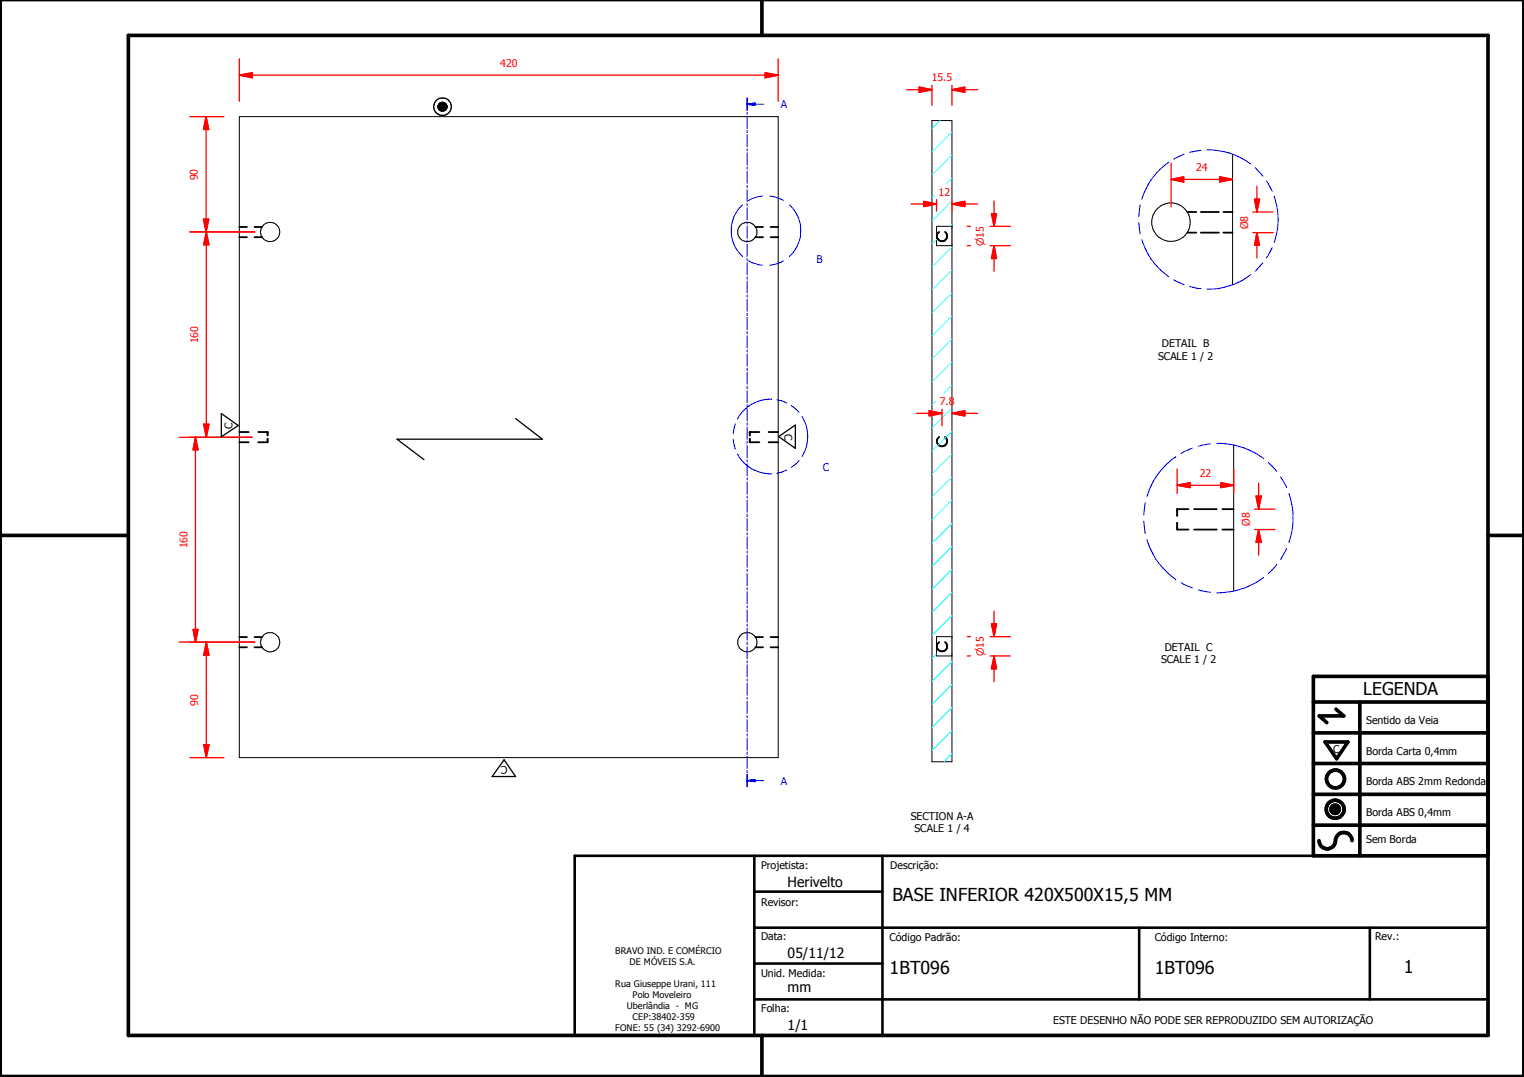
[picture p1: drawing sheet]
<svg xmlns="http://www.w3.org/2000/svg" width="297mm" height="210mm" viewBox="0 0 297 210" stroke-linecap="round" stroke-linejoin="round" font-family="sans-serif">
<g fill="#000">
<circle cx="52.2" cy="84.2" r=".18"/>
<circle cx="146.1" cy="84.2" r=".18"/>
<circle cx="229.4" cy="99.2" r=".18"/>
<circle cx="229.4" cy="101.9" r=".18"/>
</g>
<g fill="none" stroke="#000" stroke-width=".35">
<path d="M46.6 44.2h1.5M46.6 46.2h1.5M49.6 44.2h1.5M49.6 46.2h1.5M147.2 44.2h1.5M147.2 46.2h1.5M150.2 44.2h1.5M150.2 46.2h1.5M183 45.2a1 1 0 0 0-.1 1.5 1 1 0 0 0 1.5 0 1 1 0 0 0-.2-1.5M231.4 41.3h1.8M231.4 45.3h1.8M234.1 41.3h3.5"/>
<path d="M234.1 45.3h3.5M238.5 41.3h1.7M238.5 45.3h1.7M46.6 84.2h1.9M46.6 86.2h1.9M50.3 84.2h1.9v.7M52.2 85.5v.7h-1.9M146.1 85.5v.7h1.9M148 84.2h-1.9v.7M149.8 84.2h1.9M149.8 86.2h1.9M183 85.2a1 1 0 0 0-.1 1.5 1 1 0 0 0 1.5 0 1 1 0 0 0-.2-1.5"/>
<path d="M231.6 99.2h-2.2v1.3M232.7 99.2h4.4M238.2 99.2h2.2M229.4 101.9v1.3h2.2M232.7 103.2h4.4M238.2 103.2h2.2M46.6 124.2h1.5M46.6 126.2h1.5M49.6 124.2h1.5M49.6 126.2h1.5M147.2 124.2h1.5M147.2 126.2h1.5"/>
<path d="M150.2 124.2h1.5M150.2 126.2h1.5M183 125.1a1 1 0 0 0-.1 1.5 1 1 0 0 0 1.5 0 1 1 0 0 0-.2-1.5"/>
</g>
<g fill="none" stroke="#000" stroke-width=".19">
<path d="M86 20v1.6zM86.1 20v1.6zM86.1 19.9h.2l-.2 1.7zM86.1 19.9v1.7zM86.3 19.9v1.7zM86.3 19.9v1.7h-.2zM86.3 19.9l.1 .1-.1 1.6zM86.4 20v1.6h-.1zM86.4 20v1.6zM86.5 20l-.1 1.6zM86.5 20v1.6zM46.6 22.7h105.1v125h-105.1z"/>
<path d="M85.4 20.5v.5zM85.4 20.6v.4zM85.4 20.6v.3zM85.4 20.7v.2zM85.5 20.4v.8zM85.5 20.4l-.1 .6zM85.6 20.3v-.1v1.1zM85.6 20.3v1zM85.6 20.2v1.1zM85.7 20.2v1.2zM85.7 20.2l-.1 1.1zM85.8 20.1v1.4z"/>
<path d="M85.9 20v1.5zM85.9 20l-.1 1.5zM86.6 20l-.1 1.6zM86.6 20v1.5zM86.7 20.1l-.1 1.4zM86.7 20.1v1.4zM86.8 20.2l-.1 1.3zM86.8 20.2v1.2zM86.9 20.2l-.1 1.2zM86.9 20.2v1.1zM86.9 20.3v1zM87 20.4l-.1 .9z"/>
<path d="M87 20.4v.8zM87 20.5v.7zM87 20.5v.5zM87.1 20.6l-.1 .4zM87.1 20.6v.4zM87.1 20.7v.3zM87.1 20.7v.2zM181.6 23.5h3.9v125h-3.9zM240.2 30.1v25.4M185.5 44.1h-3v3.8h3M240.4 86.7v28.5M185.5 124.1h-3v3.7h3"/>
<path d="M259.4 157.6l1.6 .1zM259.4 157.7l1.6 .1zM259.4 157.8l1.6 .1zM259.4 157.9h1.6v.1zM259.4 157.9l1.6 .1h-1.5zM259.4 157.6h1.6zM259.5 158h1.5zM259.5 158l1.4 .1zM259.5 157.5l1.5 .1zM259.5 158.1h1.4zM259.5 157.4l1.5 .1zM259.5 158.1l1.4 .1z"/>
<path d="M259.5 157.3l1.4 .1zM259.6 158.2h1.3zM259.6 158.2h1.2zM259.6 157.2l1.3 .1zM259.6 158.2l1.2 .1zM259.6 157.2h1.3zM259.7 158.3h1.1zM259.7 158.3l1 .1zM259.7 157.1l1.1 .1zM259.7 157.1h1.1zM259.8 158.4h.9zM259.8 158.4h.8z"/>
<path d="M259.8 157.1h1zM259.8 157.1h.9zM259.8 158.4l.8 .1zM259.8 157l.9 .1zM259.8 157h.8zM259.9 158.5h.7zM259.9 158.5h.6zM259.9 157h.7zM260 158.5h.5zM260 158.5h.4zM260 157h.6zM260.1 158.5h.3z"/>
<path d="M260.1 158.5h.2zM260.1 156.9l.4 .1zM260.1 156.9h.3zM260.1 156.9h.2z"/>
<circle cx="52.6" cy="45.2" r="1.88"/>
<circle cx="145.6" cy="45.2" r="1.88"/>
<circle cx="228.2" cy="43.3" r="3.8"/>
<circle cx="52.7" cy="125.2" r="1.87"/>
<circle cx="145.6" cy="125.2" r="1.88"/>
</g>
<g fill="#000">
<path d="M86.3 19.9l.1 .1-.1 1.6zM86.4 20v1.6h-.1zM86.4 20v1.6zM86.5 20l-.1 1.6zM86.5 20v1.6zM85.5 20.4l-.1 .6zM85.4 20.5v.5zM85.4 20.6v.4zM85.4 20.6v.3zM85.4 20.7v.2zM85.5 20.4v.8zM85.6 20.3v-.1v1.1z"/>
<path d="M85.6 20.3v1zM85.7 20.2l-.1 1.1zM85.6 20.2v1.1zM85.7 20.2v1.2zM85.8 20.1v1.4zM85.9 20v1.5zM85.9 20l-.1 1.5zM86 20v1.6zM86.1 20v1.6zM86.1 19.9h.2l-.2 1.7zM86.1 19.9v1.7zM86.3 19.9v1.7z"/>
<path d="M86.3 19.9v1.7h-.2zM86.6 20l-.1 1.6zM86.6 20v1.5zM86.7 20.1l-.1 1.4zM86.7 20.1v1.4zM86.8 20.2l-.1 1.3zM86.8 20.2v1.2zM86.9 20.2l-.1 1.2zM86.9 20.2v1.1zM86.9 20.3v1zM87 20.4l-.1 .9zM87 20.4v.8z"/>
<path d="M87 20.5v.7zM87 20.5v.5zM87.1 20.6l-.1 .4zM87.1 20.6v.4zM87.1 20.7v.3zM87.1 20.7v.2zM259.4 157.6h1.6zM259.5 157.5l1.5 .1zM259.5 157.4l1.5 .1zM259.5 157.3l1.4 .1zM259.6 157.2l1.3 .1zM259.6 157.2h1.3z"/>
<path d="M259.7 157.1l1.1 .1zM259.7 157.1h1.1zM259.8 157.1h1zM259.8 157.1h.9zM259.8 157l.9 .1zM259.8 157h.8zM259.9 157h.7zM260 157h.6zM260.1 156.9l.4 .1zM260.1 156.9h.3zM260.1 156.9h.2zM260.1 158.5h.2z"/>
<path d="M260 158.5h.4zM260.1 158.5h.3zM259.9 158.5h.6zM260 158.5h.5zM259.8 158.4l.8 .1zM259.9 158.5h.7zM259.8 158.4h.8zM259.7 158.3l1 .1zM259.8 158.4h.9zM259.6 158.2l1.2 .1zM259.7 158.3h1.1zM259.6 158.2h1.2z"/>
<path d="M259.5 158.1l1.4 .1zM259.6 158.2h1.3zM259.5 158l1.4 .1zM259.5 158.1h1.4zM259.4 157.9l1.6 .1h-1.5zM259.5 158h1.5zM259.4 157.6l1.6 .1zM259.4 157.7l1.6 .1zM259.4 157.8l1.6 .1zM259.4 157.9h1.6v.1z"/>
</g>
<g fill="none" stroke="#000" stroke-width=".71">
<path d="M148.5 0v6.9M297 -.1v209.9h-297v-209.9M25 6.9h265v194.9h-265zM0 104.4h25M290 104.4h7M256 136.8h34M260.4 138.2l1.5 1.3h-4.8l1.5 1.3M265 136.8v30M290 131.8h-34v35h34M256 154.8h34M256 148.8h34M256 142.8h34"/>
<path d="M258.3 144.6h4.4l-2.2 3.3zM256 160.8h34M257.1 163.8a1.62 1.62 0 0 0 1.8 1.6 1.62 1.62 0 0 0 1.4-1.9 1.63 1.63 0 0 1 1.7-1.2 1.63 1.63 0 0 1 1.5 1.5M148.5 201.8v8"/>
<circle cx="260.2" cy="157.7" r="1.76"/>
<circle cx="260.2" cy="157.7" r=".82"/>
<circle cx="260.3" cy="151.8" r="1.76"/>
</g>
<path d="M112 166.8h178v35h-178zM147 173.8h25M147 166.8v35M172 166.8v35M147 194.8h143M147 180.8h143M147 187.8h25M222 180.8v14M267 180.8v14" fill="none" stroke="#000" stroke-width=".51"/>
<g fill="none" stroke="#00f" stroke-width=".19">
<path d="M145.6 19.1v2.4M145.6 21.8v.5M145.6 22.7v2.4M145.6 25.4v.5M145.6 26.2v2.4M145.6 29v.4M145.6 29.8v2.4M145.6 32.6v.4M145.6 33.4v2.3M145.6 36.1v.5M145.6 37v2.3M145.6 39.7v.4"/>
<path d="M145.6 20.3h1.5M145.6 40.5v2.3M145.6 43.2v.5M145.6 44.1v2.3M145.6 46.8v.4M145.6 47.6v2.4M145.6 50.4v.4M145.6 51.2v2.4M145.6 53.9v.5M145.6 54.8v2.3M145.6 57.5v.5M145.6 58.3v2.4"/>
<path d="M145.6 61v.5M145.6 61.8v2.5M145.6 64.6v.5M145.6 65.4v2.4M145.6 68.2v.4M145.6 69v2.4M145.6 71.8v.4M145.6 72.6v2.3M145.6 75.3v.5M145.6 76.2v2.3M145.6 78.9v.4M145.6 79.7v2.3"/>
<path d="M145.6 82.4v.5M145.6 83.3v2.3M145.6 86v.4M145.6 86.8v2.4M145.6 89.6v.4M145.6 90.4v2.4M145.6 93.1v.5M145.6 93.9v2.4M145.6 96.7v.4M145.6 97.5v2.4M145.6 100.2v.5M145.6 101v2.4"/>
<path d="M145.6 103.8v.5M145.6 104.6v2.4M145.6 107.4v.4M145.6 108.2v2.4M145.6 111v.4M145.6 111.8v2.3M145.6 114.5v.4M145.6 115.3v2.4M145.6 118.1v.4M145.6 118.9v2.3M145.6 121.6v.5M145.6 122.4v2.4"/>
<path d="M145.6 125.2v.4M145.6 126v2.4M145.6 128.8v.4M145.6 129.6v2.4M145.6 132.3v.5M145.6 133.1v2.4M145.6 135.9v.4M145.6 136.7v2.4M145.6 139.4v.5M145.6 140.3v2.3M145.6 143v.5M145.6 143.8v2.4"/>
<path d="M145.6 146.6v.4M145.6 147.4v2.4M145.6 150.2v.4M145.6 151v2.3"/>
</g>
<path d="M145.6 19.1v2.4M145.6 151v2.3" fill="none" stroke="#00f" stroke-width=".3"/>
<path d="M145.6 20.3l1.5-.2v.5z" fill="#00f"/>
<path d="M145.6 20.3l1.5-.2v.5zM147.1 20.3h1.8M145.6 152.1h1.5" fill="none" stroke="#00f" stroke-width=".19"/>
<path d="M145.6 152.1l1.5-.2v.5z" fill="#00f"/>
<g fill="none" stroke="#00f" stroke-width=".19">
<path d="M144.7 39.9a6.9 6.9 0 0 0 0 10.1M148.6 38.2l-1.3 .3-1.4 .6M150 38.2a6.3 6.3 0 0 1 2.7 .9M153.8 39.9a6.7 6.7 0 0 1 0 10.1M145.9 50.8l.7 .4 2 .5M152.7 50.8a6.3 6.3 0 0 1-2.7 .9M150.4 77.8a7.3 7.3 0 0 0-6.7 3.9M151.4 77.9l2 .6M154.2 79l1.5 1.4M142.9 85.6l.4 1.9M143.3 82.6l-.4 2M143.7 88.5a7.4 7.4 0 0 0 6.7 3.8"/>
<path d="M153.4 91.6l-2 .6M155.7 89.7l-1.5 1.4M156.3 81.2a7.4 7.4 0 0 1 0 7.7M145.6 152.1l1.5-.2v.5zM147.1 152.1h1.8"/>
</g>
<g fill="none" stroke="#0ff" stroke-width=".19">
<path d="M182.1 38.1l-.5 .5M183.2 23.5l-1.6 1.6M185.5 25.7l-3.9 3.9M185.5 30.2l-3.9 3.9M185.5 39.2l-3.9 3.9M185.5 34.7l-1.1 1.1M182.5 46.7l-.9 .8M185.5 43.7l-.4 .4M185.5 48.2l-3.9 3.8M185.5 52.6l-3.9 3.9M185.5 57.1l-3.9 3.9M182.3 78.3l-.7 .7"/>
<path d="M185.3 79.8l-3.7 3.6M185.5 61.6l-3.9 3.9M185.5 66.1l-3.9 3.9M185.5 70.6l-3.9 3.9M185.5 75.1l-1.5 1.5M185.5 84.1l-3.9 3.8M185.5 88.5l-3.9 3.9M185.5 93l-3.9 3.9M185.5 97.5l-3.9 3.9M185.5 102l-3.9 3.9M185.5 106.5l-3.9 3.9M185.5 111l-3.9 3.9"/>
<path d="M185.5 115.4l-3.9 3.9M185.5 120l-3.9 3.8M182.5 127.4l-.9 .9M185.5 128.9l-3.9 3.9M185.5 133.4l-3.9 3.9M185.5 137.9l-3.9 3.9M185.5 142.4l-3.9 3.9M185.5 146.9l-1.5 1.6"/>
</g>
<path d="M46.6 14.6h2.5" fill="none" stroke="#f00" stroke-width=".25"/>
<path d="M46.6 14.6l2.5-.4v1z" fill="#f00"/>
<path d="M46.6 14.6l2.5-.4v1zM149.1 14.6h2.6" fill="none" stroke="#f00" stroke-width=".25"/>
<path d="M149.1 14.2l2.6 .4-2.6 .6z" fill="#f00"/>
<path d="M46.6 11.5v8.2M49.1 14.6h100M149.1 14.2l2.6 .4-2.6 .6zM151.7 11.5v8.2M40.2 22.7v2.5" fill="none" stroke="#f00" stroke-width=".25"/>
<path d="M40.2 22.7l.5 2.5h-1z" fill="#f00"/>
<path d="M40.2 22.7l.5 2.5h-1zM40.2 42.7v2.5" fill="none" stroke="#f00" stroke-width=".25"/>
<path d="M39.7 42.7h1l-.5 2.5z" fill="#f00"/>
<path d="M37 22.7h6.6M40.2 25.2v17.5M37 45.2h12.7M39.7 42.7h1l-.5 2.5zM40.2 45.2v2.5" fill="none" stroke="#f00" stroke-width=".25"/>
<path d="M40.2 45.2l.5 2.5h-1z" fill="#f00"/>
<path d="M40.2 45.2l.5 2.5h-1zM40.2 82.7v2.5" fill="none" stroke="#f00" stroke-width=".25"/>
<path d="M39.7 82.7h1l-.5 2.5z" fill="#f00"/>
<path d="M37 45.2h12.7M40.2 47.7v35M37 85.2h12.1M39.7 82.7h1l-.5 2.5zM38.1 122.7v2.4" fill="none" stroke="#f00" stroke-width=".25"/>
<path d="M37.6 122.7h1l-.5 2.4z" fill="#f00"/>
<path d="M38.1 85.2v2.5M37.6 122.7h1l-.5 2.4z" fill="none" stroke="#f00" stroke-width=".25"/>
<path d="M38.1 85.2l.5 2.5h-1z" fill="#f00"/>
<path d="M34.9 85.2h14.2M38.1 85.2l.5 2.5h-1zM38.1 87.7v35M34.9 125.1h14.8M40.2 145.2v2.5" fill="none" stroke="#f00" stroke-width=".25"/>
<path d="M39.7 145.2h1l-.5 2.5z" fill="#f00"/>
<path d="M40.2 125.1v2.6M39.7 145.2h1l-.5 2.5z" fill="none" stroke="#f00" stroke-width=".25"/>
<path d="M40.2 125.1l.5 2.6h-1z" fill="#f00"/>
<path d="M193.8 47.9v2.5M37 125.1h12.7M40.2 125.1l.5 2.6h-1zM40.2 127.7v17.5M37 147.7h6.6" fill="none" stroke="#f00" stroke-width=".25"/>
<path d="M193.8 47.9l.4 2.5h-1z" fill="#f00"/>
<path d="M193.8 47.9l.4 2.5h-1zM193.8 41.7v2.4" fill="none" stroke="#f00" stroke-width=".25"/>
<path d="M193.2 41.7h1l-.4 2.4z" fill="#f00"/>
<path d="M193.8 39.2v2.5M188.5 44.1h.6M188.5 47.9h.6M193 44.1h3.9M193 47.9h3.9M193.2 41.7h1l-.4 2.4zM193.8 50.4v2.5M193.8 127.8v2.5" fill="none" stroke="#f00" stroke-width=".25"/>
<path d="M193.8 127.8l.4 2.5h-1z" fill="#f00"/>
<path d="M193.8 127.8l.4 2.5h-1zM193.8 121.6v2.5" fill="none" stroke="#f00" stroke-width=".25"/>
<path d="M193.2 121.6h1l-.4 2.5z" fill="#f00"/>
<path d="M181.1 80.6h2.5M193.8 119.1v2.5M188.5 124.1h.6M188.5 127.8h.6M193 124.1h3.9M193 127.8h3.9M193.2 121.6h1l-.4 2.5zM193.8 130.3v2.5" fill="none" stroke="#f00" stroke-width=".25"/>
<path d="M181.1 80.1l2.5 .5-2.5 .5z" fill="#f00"/>
<path d="M181.1 80.1l2.5 .5-2.5 .5zM185.5 80.6h2.5" fill="none" stroke="#f00" stroke-width=".25"/>
<path d="M185.5 80.6l2.5-.5v1z" fill="#f00"/>
<path d="M180 39.8h2.5M183.6 79.8v3.2M178.6 80.6h2.5M185.5 80.6l2.5-.5v1zM188 80.6h2.5" fill="none" stroke="#f00" stroke-width=".25"/>
<path d="M180 39.2l2.5 .6-2.5 .5z" fill="#f00"/>
<path d="M180 39.2l2.5 .6-2.5 .5zM185.5 39.8h2.5" fill="none" stroke="#f00" stroke-width=".25"/>
<path d="M185.5 39.8l2.5-.6v1.1z" fill="#f00"/>
<path d="M185.5 17.5h2.5M177.5 39.8h2.5M182.5 38.9v2.2M185.5 39.8l2.5-.6v1.1zM185.5 38.9v2.2M188 39.8h2.5" fill="none" stroke="#f00" stroke-width=".25"/>
<path d="M185.5 17.5l2.5-.5v1z" fill="#f00"/>
<path d="M179.2 17.5h2.4M185.5 17.5l2.5-.5v1z" fill="none" stroke="#f00" stroke-width=".25"/>
<path d="M179.2 17l2.4 .5-2.4 .5z" fill="#f00"/>
<path d="M176.7 17.5h2.5M179.2 17l2.4 .5-2.4 .5zM181.6 16.6v3.9M185.5 16.6v3.9M188 17.5h2.5M229.4 94.6h2.5" fill="none" stroke="#f00" stroke-width=".25"/>
<g fill="none" stroke="#00f" stroke-width=".19">
<path d="M222.2 40l-.2 2.2M227.8 31.6a13.5 13.5 0 0 0-5.3 7.3M230.8 30.1l-2 .9M234.1 29.3l-2.2 .4M235.2 29.2a13.4 13.4 0 0 1 8.6 2.8M244.6 32.7l1.6 1.6M246.8 35.3l1.1 2M248.4 38.3h.1M248.4 38.3a13.5 13.5 0 0 1 0 8.9M222 43.3l.2 2.3M222.5 46.7a13.2 13.2 0 0 0 5.3 7.2M228.8 54.5l2 1"/>
<path d="M231.9 55.8l2.2 .5M243.8 53.6a13.2 13.2 0 0 1-8.6 2.7M246.2 51.2l-1.6 1.7M247.9 48.3l-1.1 1.9M223.2 98l-.3 2.4M229.1 89h.1M229.1 89a14.1 14.1 0 0 0-5.5 7.8M232.4 87.3l-2.2 1.1M235.9 86.5l-2.4 .5M237.1 86.4a14.4 14.4 0 0 1 9.2 3M247.2 90.2l1.7 1.7M249.6 92.9l1.2 2.1"/>
<path d="M251.2 96.2a14.1 14.1 0 0 1 0 9.5M222.9 101.6l.3 2.4M223.6 105.2a14 14 0 0 0 5.5 7.7M229.1 112.9h.1M230.2 113.5l2.2 1.1M233.5 115l2.4 .4M246.3 112.5a14.4 14.4 0 0 1-9.2 3M248.9 110l-1.7 1.8M250.8 106.9l-1.2 2.1"/>
</g>
<path d="M229.4 94.6l2.5-.5v.9z" fill="#f00"/>
<path d="M229.4 94.6l2.5-.5v.9zM238 94.6h2.4" fill="none" stroke="#f00" stroke-width=".25"/>
<path d="M238 94.1l2.4 .5-2.4 .4z" fill="#f00"/>
<path d="M229.4 91.4v4.8M231.9 94.6h6.1M238 94.1l2.4 .5-2.4 .4zM240.4 91.4v4.8M245.3 103.2v2.5" fill="none" stroke="#f00" stroke-width=".25"/>
<path d="M245.3 103.2l.5 2.5h-1z" fill="#f00"/>
<path d="M245.3 96.7v2.5M245.3 103.2l.5 2.5h-1z" fill="none" stroke="#f00" stroke-width=".25"/>
<path d="M244.8 96.7h1l-.5 2.5z" fill="#f00"/>
<path d="M228.3 35h2.4M244.5 99.2h4M244.8 96.7h1l-.5 2.5zM245.3 94.2v2.5M244.5 103.2h4M245.3 105.7v2.5" fill="none" stroke="#f00" stroke-width=".25"/>
<path d="M228.3 35l2.4-.5v1z" fill="#f00"/>
<path d="M228.3 35l2.4-.5v1zM237.7 35h2.5" fill="none" stroke="#f00" stroke-width=".25"/>
<path d="M237.7 34.5l2.5 .5-2.5 .5z" fill="#f00"/>
<path d="M228.3 31.8v8.5M230.7 35h7M237.7 34.5l2.5 .5-2.5 .5zM245 45.3v2.5" fill="none" stroke="#f00" stroke-width=".25"/>
<path d="M245 45.3l.5 2.5h-1z" fill="#f00"/>
<path d="M245 38.8v2.5M245 45.3l.5 2.5h-1z" fill="none" stroke="#f00" stroke-width=".25"/>
<path d="M244.5 38.8h1l-.5 2.5z" fill="#f00"/>
<path d="M244.5 38.8h1l-.5 2.5zM245 36.3v2.5M244.2 45.3h4M244.2 41.3h4M245 47.8v2.5" fill="none" stroke="#f00" stroke-width=".25"/>
<g fill="none" stroke="#000" stroke-width=".25">
<path d="M43.1 80.6l3.3 2.3-3.3 2.2zM100.5 81.6l5.2 4h-28.3l5.2 4M151.8 85.1l3.2-2.3v4.6zM98.3 148.1l2.2 3.2h-4.6z"/>
<circle cx="86.2" cy="20.8" r=".84"/>
<circle cx="86.2" cy="20.8" r="1.71"/>
</g>
<g font-size="3.5">
<text x="173.9" y="175.7">BASE INFERIOR 420X500X15,5 MM</text>
<text x="173.4" y="189.7">1BT096</text>
<text x="225.1" y="189.7">1BT096</text>
<text x="273.6" y="189.7">1</text>
</g>
<text font-size="3.4" x="265.7" y="135.4">LEGENDA</text>
<g font-size="2.7">
<text x="153.5" y="172.8">Herivelto</text>
<text x="153.5" y="186.6">05/11/12</text>
<text x="153.5" y="193.4">mm</text>
<text x="153.5" y="200.8">1/1</text>
</g>
<g font-size="2.1" fill="#f00">
<text x="97.5" y="13.1">420</text>
<text x="181.6" y="15.9">15.5</text>
<text x="38.6" y="35.1" transform="rotate(-90 38.6 35.1)">90</text>
<text x="233.1" y="33.4">24</text>
<text x="182.9" y="38.1">12</text>
<text x="243.3" y="44.6" transform="rotate(-90 243.3 44.6)">Ø8</text>
<text x="38.6" y="66.9" transform="rotate(-90 38.6 66.9)">160</text>
<text x="183.2" y="79">7.8</text>
<text x="233.8" y="93">22</text>
<text x="36.5" y="106.9" transform="rotate(-90 36.5 106.9)">160</text>
<text x="243.6" y="102.5" transform="rotate(-90 243.6 102.5)">Ø8</text>
<text x="38.6" y="137.5" transform="rotate(-90 38.6 137.5)">90</text>
</g>
<g font-size="2.1" fill="#00f">
<text x="152.2" y="21.1">A</text>
<text x="159.2" y="51.2">B</text>
<text x="160.4" y="91.7">C</text>
<text x="152.2" y="152.9">A</text>
</g>
<g font-size="2.1">
<text x="225.7" y="70.1">SCALE 1 / 2</text>
<text x="226.5" y="67.6">DETAIL B</text>
<text x="45.3" y="83.6" transform="rotate(-90 45.3 83.6)">C</text>
<text x="152.9" y="84.5" transform="rotate(90 152.9 84.5)">C</text>
<text x="226.3" y="129.2">SCALE 1 / 2</text>
<text x="227" y="126.8">DETAIL C</text>
<text x="266.3" y="141.1">Sentido da Veia</text>
<text x="98.9" y="149.2" transform="rotate(180 98.9 149.2)">C</text>
<text x="259.8" y="146.7">C</text>
<text x="266.3" y="147.2">Borda Carta 0,4mm</text>
<text x="266.3" y="153.1">Borda ABS 2mm Redonda</text>
<text x="177.5" y="159.7">SECTION A-A</text>
<text x="266.3" y="159">Borda ABS 0,4mm</text>
<text x="178.2" y="162.2">SCALE 1 / 4</text>
<text x="266.3" y="164.4">Sem Borda</text>
<text x="148.4" y="169.3">Projetista:</text>
<text x="173.5" y="169.5">Descrição:</text>
<text x="148.4" y="176.6">Revisor:</text>
<text x="148.4" y="183.2">Data:</text>
<text x="173.4" y="183.3">Código Padrão:</text>
<text x="225.1" y="183.3">Código Interno:</text>
<text x="268" y="183.2">Rev.:</text>
<text x="148.4" y="190.5">Unid. Medida:</text>
<text x="148.4" y="197.2">Folha:</text>
<text x="205.3" y="199.5">ESTE DESENHO NÃO PODE SER REPRODUZIDO SEM AUTORIZAÇÃO</text>
</g>
<g font-size="1.9" fill="#f00">
<text x="191.8" y="48" transform="rotate(-90 191.8 48)">⌀15</text>
<text x="191.8" y="127.9" transform="rotate(-90 191.8 127.9)">⌀15</text>
</g>
<g font-size="1.8">
<text x="119.9" y="186">BRAVO IND. E COMÉRCIO</text>
<text x="122.7" y="188.1">DE MÓVEIS S.A.</text>
<text x="119.9" y="192.4">Rua Giuseppe Urani, 111</text>
<text x="122.2" y="196.7">Uberlândia - MG</text>
<text x="123.3" y="194.6">Polo Moveleiro</text>
<text x="119.9" y="201">FONE: 55 (34) 3292-6900</text>
<text x="123.3" y="198.8">CEP:38402-359</text>
</g>
</svg>
